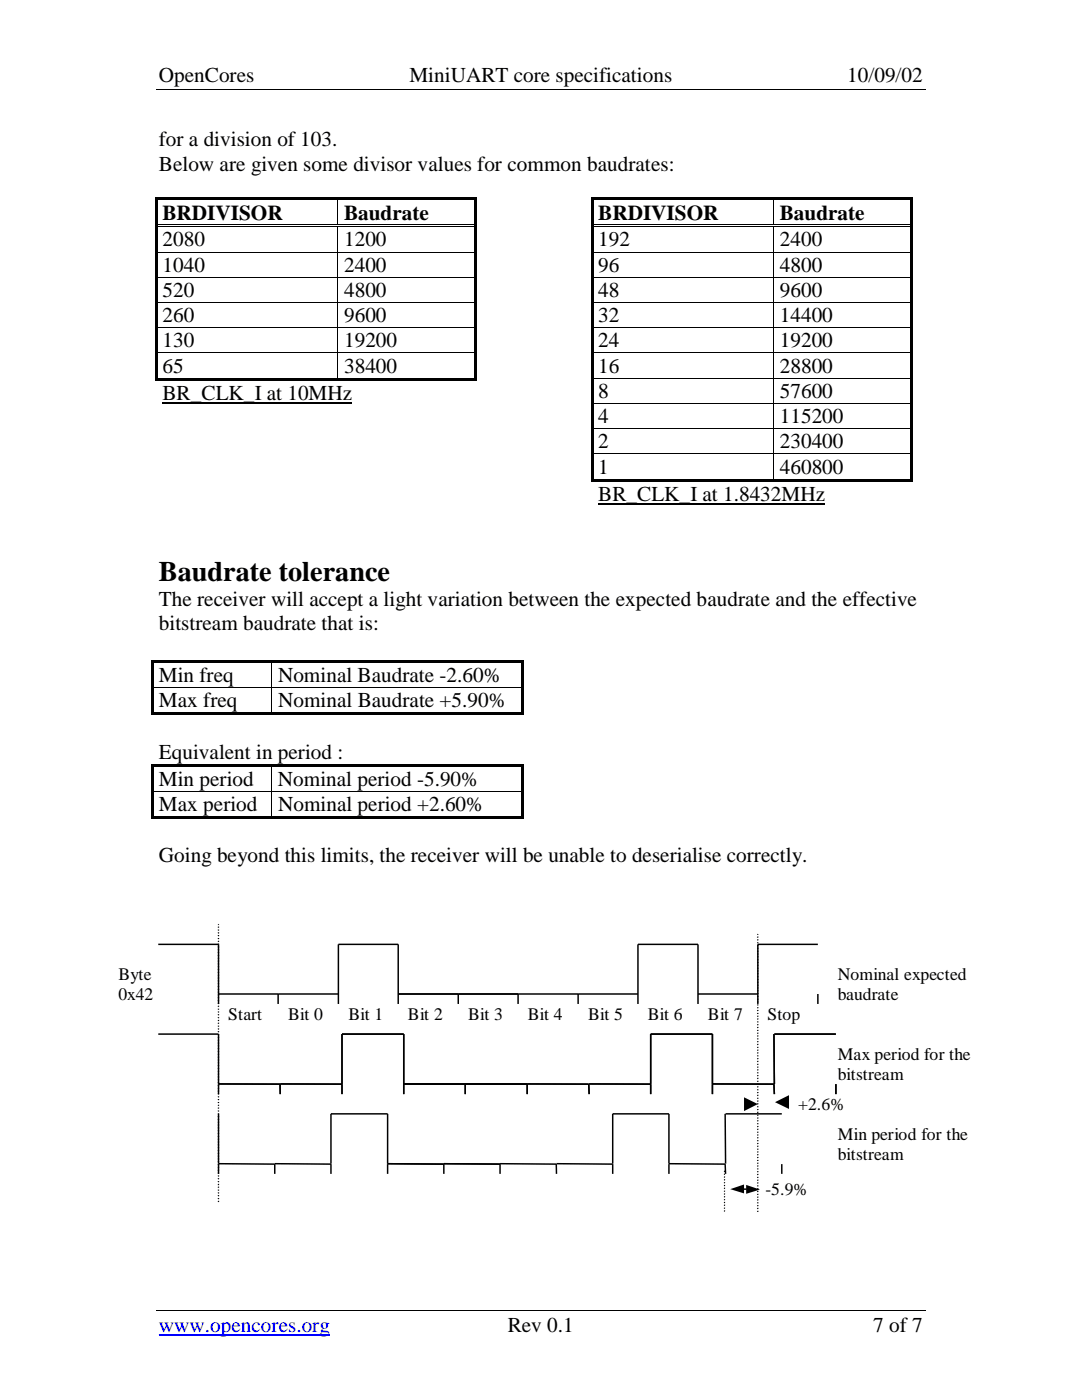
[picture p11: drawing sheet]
<svg xmlns="http://www.w3.org/2000/svg" width="216mm" height="279mm" viewBox="0 0 216 279" stroke-linecap="round" stroke-linejoin="round" font-family="sans-serif">
<path d="M31.2 17.8h153.5M30.7 137.2h23.4M54.2 132.3v4.8M54.2 137.3v4.9M54.3 137.2h49.7M30.7 157.9h23.4M54.2 153v4.8M54.2 158v4.9M54.3 157.9h49.7M31.2 261.6h153.5" fill="none" stroke="#000" stroke-width=".2"/>
<path d="M31.7 266.4h34" fill="none" stroke="#00f" stroke-width=".2"/>
<path d="M31.7 266.5h34" fill="none" stroke="#00f" stroke-width=".21"/>
<g fill="#000">
<path d="M30.2 131.7h.5v.6h-.5zM30.2 131.7h.5v.5h-.5zM30.2 132.3h.5v4.8h-.5zM30.2 137.1h.5v.2h-.5zM30.7 131.7h23.4v.5h-23.4zM54.1 132.2l.2 .1zM54.1 131.7h.6v.5h-.6zM54.1 137.1h.2v.2h-.2zM54.7 131.7h49.3v.5h-49.3zM104 131.7h.5v.6h-.5zM104 131.7h.5v.5h-.5zM104 132.3h.5v4.8h-.5z"/>
<path d="M104 137.1h.5v.2h-.5zM30.2 137.3h.5v4.9h-.5zM30.2 142.2h.5v.5h-.5zM30.2 152.4h.5v.6h-.5zM30.2 153h.5v4.8h-.5zM30.2 157.8h.5v.2h-.5zM30.7 142.2h23.4v.5h-23.4zM30.7 152.4h23.4v.6h-23.4zM54.1 142.2h.6v.5h-.6zM54.1 153h.2zM54.1 152.4h.6v.6h-.6zM54.1 157.8h.2v.2h-.2z"/>
<path d="M54.7 142.2h49.3v.5h-49.3zM54.7 152.4h49.3v.6h-49.3zM104 137.3h.5v4.9h-.5zM104 142.2h.5v.5h-.5zM104 152.4h.5v.6h-.5zM104 153h.5v4.8h-.5zM104 157.8h.5v.2h-.5zM30.2 158h.5v4.9h-.5zM30.2 162.9h.5v.5h-.5zM30.7 162.9h23.4v.5h-23.4zM54.1 162.9h.6v.5h-.6zM54.7 162.9h49.3v.5h-49.3z"/>
<path d="M104 158h.5v4.9h-.5zM104 162.9h.5v.5h-.5z"/>
</g>
<path d="M29.9 38.1h79.3v48.3h-79.3z" fill="#fff"/>
<g fill="#000">
<path d="M30.9 39.4h.6v.5h-.6zM31.5 39.4h35.9v.5h-35.9zM67.4 39.9h.1zM67.4 39.4h.5v.5h-.5zM67.9 39.4h26.8v.5h-26.8zM94.7 39.4h.5v.5h-.5zM30.9 39.9h.6v4.9h-.6zM30.9 44.8h.6v.5h-.6zM30.9 45.3h.6v4.9h-.6zM30.9 50.2h.6v.2h-.6zM30.9 50.4h.6v4.8h-.6zM30.9 55.2h.6v.2h-.6z"/>
<path d="M67.4 45.3h.1zM67.4 44.8h.5v.2h-.5zM67.4 45.1h.5v.2h-.5zM67.4 50.2h.1v.2h-.1zM67.4 55.2h.1v.2h-.1zM94.7 39.9h.5v4.9h-.5zM94.7 44.8h.5v.5h-.5zM94.7 45.3h.5v4.9h-.5zM94.7 50.2h.5v.2h-.5zM94.7 50.4h.5v4.8h-.5zM94.7 55.2h.5v.2h-.5zM30.9 55.4h.6v4.9h-.6z"/>
<path d="M30.9 60.3h.6v.2h-.6zM30.9 60.5h.6v4.8h-.6zM30.9 65.3h.6v.2h-.6zM30.9 65.5h.6v4.9h-.6zM30.9 70.4h.6v.1h-.6zM30.9 70.5h.6v4.9h-.6zM30.9 75.4h.6v.5h-.6zM31.5 75.4h35.9v.5h-35.9zM67.4 60.3h.1v.2h-.1zM67.4 65.3h.1v.2h-.1zM67.4 70.4h.1v.1h-.1zM67.4 75.4h.5v.5h-.5z"/>
<path d="M67.9 75.4h26.8v.5h-26.8zM94.7 55.4h.5v4.9h-.5zM94.7 60.3h.5v.2h-.5zM94.7 60.5h.5v4.8h-.5zM94.7 65.3h.5v.2h-.5zM94.7 65.5h.5v4.9h-.5zM94.7 70.4h.5v.1h-.5zM94.7 70.5h.5v4.9h-.5zM94.7 75.4h.5v.5h-.5z"/>
</g>
<g fill="none" stroke="#000" stroke-width=".2">
<path d="M67.4 39.9v4.9M31.5 44.9h35.9M31.5 45.2h35.9M31.5 50.3h35.9M31.5 55.3h35.9M67.4 45.3v4.9M67.4 50.4v4.8M67.4 55.4v4.9M67.5 50.3h27.2M67.5 55.3h27.2M67.9 44.9h26.8M67.9 45.2h26.8"/>
<path d="M31.5 60.4h35.9M31.5 65.4h35.9M31.5 70.4h35.9M67.4 60.5v4.8M67.4 65.5v4.9M67.4 70.5v4.9M67.5 60.4h27.2M67.5 65.4h27.2M67.5 70.4h27.2"/>
</g>
<path d="M32.4 80.5h37.8" fill="none" stroke="#000" stroke-width=".21"/>
<path d="M116.8 38.1h78.8v66h-78.8z" fill="#fff"/>
<g fill="#000">
<path d="M117.9 39.4h.5v.5h-.5zM118.4 39.4h35.9v.5h-35.9zM154.3 39.9h.2zM154.3 39.4h.5v.5h-.5zM154.8 39.4h26.9v.5h-26.9zM181.7 39.4h.5v.5h-.5zM117.9 39.9h.5v4.9h-.5zM117.9 44.8h.5v.5h-.5zM117.9 45.3h.5v4.9h-.5zM117.9 50.2h.5v.2h-.5zM117.9 50.4h.5v4.8h-.5zM117.9 55.2h.5v.2h-.5z"/>
<path d="M154.3 45.3h.2zM154.3 44.8h.5v.2h-.5zM154.3 45.1h.5v.2h-.5zM154.3 50.2h.2v.2h-.2zM154.3 55.2h.2v.2h-.2zM181.7 39.9h.5v4.9h-.5zM181.7 44.8h.5v.5h-.5zM181.7 45.3h.5v4.9h-.5zM181.7 50.2h.5v.2h-.5zM181.7 50.4h.5v4.8h-.5zM181.7 55.2h.5v.2h-.5zM117.9 55.4h.5v4.9h-.5z"/>
<path d="M117.9 60.3h.5v.2h-.5zM117.9 60.5h.5v4.8h-.5zM117.9 65.3h.5v.2h-.5zM117.9 65.5h.5v4.9h-.5zM117.9 70.4h.5v.1h-.5zM117.9 70.5h.5v4.9h-.5zM117.9 75.4h.5v.2h-.5zM154.3 60.3h.2v.2h-.2zM154.3 65.3h.2v.2h-.2zM154.3 70.4h.2v.1h-.2zM154.3 75.4h.2v.2h-.2zM181.7 55.4h.5v4.9h-.5z"/>
<path d="M181.7 60.3h.5v.2h-.5zM181.7 60.5h.5v4.8h-.5zM181.7 65.3h.5v.2h-.5zM181.7 65.5h.5v4.9h-.5zM181.7 70.4h.5v.1h-.5zM181.7 70.5h.5v4.9h-.5zM181.7 75.4h.5v.2h-.5zM117.9 75.6h.5v4.8h-.5zM117.9 80.4h.5v.2h-.5zM117.9 80.6h.5v4.9h-.5zM117.9 85.5h.5v.1h-.5zM117.9 85.6h.5v4.9h-.5z"/>
<path d="M117.9 90.5h.5v.2h-.5zM117.9 90.7h.5v4.8h-.5zM117.9 95.5h.5v.6h-.5zM118.4 95.5h35.9v.6h-35.9zM154.3 80.4h.2v.2h-.2zM154.3 85.5h.2v.1h-.2zM154.3 90.5h.2v.2h-.2zM154.3 95.5h.5v.6h-.5zM154.8 95.5h26.9v.6h-26.9zM181.7 75.6h.5v4.8h-.5zM181.7 80.4h.5v.2h-.5zM181.7 80.6h.5v4.9h-.5z"/>
<path d="M181.7 85.5h.5v.1h-.5zM181.7 85.6h.5v4.9h-.5zM181.7 90.5h.5v.2h-.5zM181.7 90.7h.5v4.8h-.5zM181.7 95.5h.5v.6h-.5zM43.4 184.5l.2-.1 .1 .2-.1 .1zM43.4 185l.3-.1v.2l-.1 .1zM43.4 185.5h.3v.2h-.2zM43.5 186.1h.2l-.1 .3-.2-.2zM43.5 186.6h.2l-.1 .3-.2-.1zM43.4 187.2h.3v.2h-.2zM43.4 187.8l.3-.1v.3h-.1z"/>
<path d="M43.4 188.4l.3-.1v.2l-.1 .1zM43.4 188.9h.3v.2h-.2zM43.5 189.4h.2l-.1 .3-.2-.1zM43.5 190h.2l-.1 .3-.2-.1zM43.4 190.6h.3v.2h-.2zM43.4 191.2l.3-.1v.2l-.1 .1zM43.5 191.7h.2l-.1 .3-.2-.1zM43.4 192.3h.3v.2h-.2zM43.4 192.9l.3-.1v.2l-.1 .1zM43.4 193.5l.3-.1v.2l-.1 .1zM43.4 194h.3v.2h-.2zM43.5 194.5h.2l-.1 .3-.2-.2z"/>
<path d="M43.4 195.2l.3-.1v.2l-.1 .1zM43.4 195.7h.3v.2h-.2zM43.5 196.2h.2l-.1 .3-.2-.2zM43.5 196.8h.2l-.1 .3-.2-.2zM43.4 197.4h.3v.2h-.2zM43.4 198l.3-.1v.2h-.2zM43.5 198.5h.2l-.1 .3-.2-.2zM43.5 199h.2l-.1 .3-.2-.1zM43.4 199.6h.3v.2h-.2zM151.1 186.4l.2 .2h-.2zM151.1 186.9h.2l-.1 .3-.2-.2zM151.1 187.5h.2l-.1 .2-.2-.1z"/>
<path d="M151 188.1l.3-.1v.3h-.2zM151 188.7l.3-.1v.2l-.1 .1zM151 189.2l.3-.1v.3h-.1zM151 189.8l.3-.1v.2h-.2zM151.1 190.3h.2l-.1 .3-.2-.2zM151 190.9l.3-.1v.3h-.1zM151 191.5l.3-.1v.2h-.2zM151.1 192h.2l-.1 .3-.2-.2zM151.1 192.5h.2l-.1 .3-.2-.1zM151 193.2l.3-.1v.2h-.2zM151.1 193.7h.2l-.1 .3-.2-.2zM151.1 194.2h.2l-.1 .3-.2-.1z"/>
<path d="M151 194.9l.3-.1v.2h-.2zM151 195.5l.3-.1v.2l-.1 .1zM151.1 195.9h.2l-.1 .3-.2-.1zM151 196.6l.3-.1v.2h-.2zM151 197.1h.3v.2l-.1 .1zM151 197.7l.3-.1v.2l-.1 .1zM151.1 198.2h.2l-.1 .3-.2-.2zM151 198.8h.3v.2h-.2zM151 199.4l.3-.1v.2l-.1 .1zM43.5 200.2h.2l-.1 .2-.2-.1zM43.5 200.7h.2l-.1 .3-.2-.1zM43.4 201.3h.3v.2h-.2z"/>
<path d="M43.4 201.9l.3-.1v.3h-.1zM43.5 202.4h.2l-.1 .3-.2-.1zM43.4 203h.3v.2h-.2zM43.4 203.6l.3-.1v.3h-.1zM43.4 204.2l.3-.1v.2l-.1 .1zM43.4 204.7h.3v.2h-.2zM43.5 205.2h.2l-.1 .3-.2-.1zM43.4 205.9l.3-.1v.2l-.1 .1zM43.4 206.4h.3v.2h-.2zM43.5 206.9h.2l-.1 .3-.2-.1zM43.5 207.5h.2l-.1 .3-.2-.2zM43.4 208.1h.3v.2h-.2z"/>
<path d="M43.5 208.6h.2l-.1 .3-.2-.2zM43.5 209.2h.2l-.1 .3-.2-.2zM43.4 209.8h.3v.2h-.2zM43.4 210.4l.3-.1v.2l-.1 .1zM43.5 210.9h.2l-.1 .3-.2-.2zM43.4 211.5h.3v.2h-.2zM43.4 212.1l.3-.1v.2l-.1 .1zM43.4 212.6h.3v.2l-.1 .1zM43.4 213.2l.3-.1v.3h-.2zM43.5 213.7h.2l-.1 .3-.2-.2zM43.4 214.3l.3-.1v.3h-.1zM43.4 214.9l.3-.1v.3h-.2z"/>
<path d="M43.5 215.4h.2l-.1 .3-.2-.2zM43.5 215.9h.2l-.1 .3-.2-.1zM43.4 216.6l.3-.1v.2h-.2zM43.5 217.1h.2l-.1 .3-.2-.2zM43.5 217.6h.2l-.1 .3-.2-.1zM43.4 218.3l.3-.1v.2h-.2zM43.4 218.9l.3-.1v.2l-.1 .1zM43.5 219.3h.2l-.1 .3-.2-.1zM151 199.9h.3v.2l-.1 .1zM151 200.5l.3-.1v.3h-.2zM151.1 201h.2l-.1 .3-.2-.2zM151 201.6l.3-.1v.3h-.1z"/>
<path d="M151 202.2l.3-.1v.3h-.2zM151.1 202.7h.2l-.1 .3-.2-.2zM151.1 203.2h.2l-.1 .3-.2-.1zM151 203.9l.3-.1v.2h-.2zM151.1 204.4h.2l-.1 .3-.2-.2zM151.1 204.9h.2l-.1 .3-.2-.1zM151 205.6l.3-.1v.2h-.2zM151 206.2l.3-.1v.2l-.1 .1zM151.1 206.6h.2l-.1 .3-.2-.1zM151 207.3l.3-.1v.2h-.2zM151 207.9l.3-.1v.2l-.1 .1zM151 208.4l.3-.1v.2l-.1 .1z"/>
<path d="M151 209l.3-.1v.2h-.2zM151.1 209.5h.2l-.1 .3-.2-.2zM151 210.1l.3-.1v.2l-.1 .1zM151 210.7l.3-.1v.2h-.2zM151.1 211.2h.2l-.1 .3-.2-.2zM151.1 211.7h.2l-.1 .3-.2-.1zM151 212.3h.3v.2h-.2zM151.1 212.9h.2l-.1 .2-.2-.1zM151.1 213.4h.2l-.1 .3-.2-.1zM151 214h.3v.2h-.2zM151 214.6l.3-.1v.3h-.1zM151.1 215.1h.2l-.1 .3-.2-.1z"/>
<path d="M151 215.7h.3v.2h-.2zM151 216.3l.3-.1v.3h-.1zM151 216.9l.3-.1v.2l-.1 .1zM151 217.4h.3v.2h-.2zM151.1 217.9h.2l-.1 .3-.2-.1zM151 218.6l.3-.1v.2l-.1 .1zM151 219.1h.3v.2h-.2zM151.1 219.6h.2l-.1 .3-.2-.1zM43.4 220l.3-.1v.2h-.2zM43.4 220.6l.3-.1v.2l-.1 .1zM43.4 221.1l.3-.1v.2l-.1 .1zM43.4 221.7l.3-.1v.2h-.2z"/>
<path d="M43.5 222.2h.2l-.1 .3-.2-.2zM43.4 222.8l.3-.1v.2l-.1 .1zM43.4 223.4l.3-.1v.2h-.2zM43.5 223.9h.2l-.1 .3-.2-.2zM43.5 224.4h.2l-.1 .3-.2-.1zM43.4 225h.3v.2h-.2zM43.5 225.6h.2l-.1 .2-.2-.1zM43.5 226.1h.2l-.1 .3-.2-.1zM43.4 226.7h.3v.2h-.2zM43.4 227.3l.3-.1v.3h-.1zM43.5 227.8h.2l-.1 .3-.2-.1zM43.4 228.4h.3v.2h-.2z"/>
<path d="M43.4 229l.3-.1v.3h-.1zM43.4 229.6l.3-.1v.2l-.1 .1zM43.4 230.1h.3v.2h-.2zM43.4 230.7l.3-.1v.2h-.2zM43.4 231.3l.3-.1v.2l-.1 .1zM43.4 231.8l.3-.1v.2l-.1 .1zM43.4 232.4l.3-.1v.2h-.2zM43.5 232.9h.2l-.1 .3-.2-.2zM43.5 233.4h.2l-.1 .3-.2-.1zM43.4 234.1l.3-.1v.2h-.2zM43.5 234.6h.2l-.1 .3-.2-.2zM43.4 235.2l.3-.1v.2l-.1 .1z"/>
<path d="M43.4 235.8l.3-.1v.2h-.2zM43.4 236.3h.3v.2l-.1 .1zM43.4 236.9l.3-.1v.2l-.1 .1zM43.4 237.4h.3v.2h-.2zM43.5 238h.2l-.1 .3-.2-.2zM43.4 238.6l.3-.1v.2l-.1 .1zM43.4 239.1h.3v.2h-.2zM43.4 239.7l.3-.1v.3h-.1zM144.5 239.3h.2v.2h-.3zM144.5 238.7h.2l-.1 .3zM144.5 238.2h.2l-.1 .3zM144.5 237.6h.2v.2h-.3z"/>
<path d="M144.5 237h.2l-.1 .3zM144.5 236.5h.2l-.1 .3zM144.4 236l.3-.1v.2h-.3zM144.5 235.3h.2l-.1 .3zM144.5 234.8h.2l-.1 .3zM144.4 234.3l.3-.1v.2h-.3zM144.5 233.6h.2l-.1 .3zM151.1 220.2h.2l-.1 .3-.2-.2zM151 220.8h.3v.2h-.2zM151.1 221.3h.2l-.1 .3-.2-.2zM151.1 221.9h.2l-.1 .3-.2-.2zM151 222.5h.3v.2h-.2z"/>
<path d="M151 223.1l.3-.1v.2l-.1 .1zM151.1 223.6h.2l-.1 .3-.2-.2zM151 224.2h.3v.2h-.2zM151 224.8l.3-.1v.2l-.1 .1zM151 225.3h.3v.2l-.1 .1zM151 225.9l.3-.1v.3h-.2zM151.1 226.4h.2l-.1 .3-.2-.2zM151 227l.3-.1v.3h-.1zM151 227.6l.3-.1v.3h-.2zM151.1 228.1h.2l-.1 .3-.2-.2zM151.1 228.6h.2l-.1 .3-.2-.1zM151 229.3l.3-.1v.2h-.2z"/>
<path d="M151.1 229.8h.2l-.1 .3-.2-.2zM151.1 230.3h.2l-.1 .3-.2-.1zM151.1 230.9h.2l-.1 .3-.2-.1zM151 231.5h.3v.2h-.2zM151.1 232h.2l-.1 .3-.2-.1zM151.1 232.6h.2l-.1 .3-.2-.2zM151 233.2h.3v.2h-.2zM151 233.8l.3-.1v.2l-.1 .1zM151.1 234.3h.2l-.1 .3-.2-.2zM151 234.9h.3v.2h-.2zM151.1 235.4h.2l-.1 .3-.2-.2zM151.1 236h.2l-.1 .3-.2-.2z"/>
<path d="M151 236.6h.3v.2h-.2zM151.1 237.1h.2l-.1 .3-.2-.2zM151.1 237.7h.2l-.1 .3-.2-.2zM151 238.3h.3v.2h-.2zM151.1 238.8h.2l-.1 .3-.2-.2zM151.1 239.4h.2l-.1 .2-.2-.1zM144.5 241.6h.2l-.1 .3zM144.4 241h.3v.2h-.3zM144.5 240.4h.2l-.1 .3zM144.5 239.9h.2l-.1 .3zM151 240l.3-.1v.3h-.2zM151.1 240.5h.2l-.1 .3-.2-.2z"/>
<path d="M151.1 241h.2l-.1 .3-.2-.1zM151 241.7l.3-.1v.3h-.2z"/>
</g>
<g fill="none" stroke="#000" stroke-width=".2">
<path d="M154.4 39.9v4.9M118.4 44.9h35.9M118.4 45.2h35.9M118.4 50.3h35.9M118.4 55.3h35.9M154.4 45.3v4.9M154.4 50.4v4.8M154.4 55.4v4.9M154.5 50.3h27.2M154.5 55.3h27.2M154.8 44.9h26.9M154.8 45.2h26.9"/>
<path d="M118.4 60.4h35.9M118.4 65.4h35.9M118.4 70.4h35.9M118.4 75.5h35.9M154.4 60.5v4.8M154.4 65.5v4.9M154.4 70.5v4.9M154.4 75.6v4.8M154.5 60.4h27.2M154.5 65.4h27.2M154.5 70.4h27.2M154.5 75.5h27.2"/>
<path d="M118.4 80.5h35.9M118.4 85.6h35.9M118.4 90.6h35.9M154.4 80.6v4.9M154.4 85.6v4.9M154.4 90.7v4.8M154.5 80.5h27.2M154.5 85.6h27.2M154.5 90.6h27.2"/>
</g>
<path d="M119.4 100.6h45.2" fill="none" stroke="#000" stroke-width=".21"/>
<g fill="none" stroke="#000" stroke-width=".3">
<path d="M31.6 188.5h12v11.9M43.6 198.4h23.9M55.5 198.4v2M79.5 198.4h47.8M91.4 198.4v2M103.4 198.4v2M115.4 198.4v2M139.3 198.4h11.9M163.2 188.5h-12v11.9M163.2 198.4v2M31.6 206.4h12v12M43.6 216.3l12.3 .1v2"/>
<path d="M55.9 216.3l12.3 .1M67.5 200.4v-11.9h12v11.9M68.2 218.4v-12h12.4v12M80.6 216.3l12.2 .1v2M92.8 216.3l12.4 .1v2M105.2 216.3l12.3 .1 .1 2M117.6 216.3l12.2 .1M127.3 200.4v-11.9h12v11.9M129.8 218.4v-12h12.4v12M142.2 216.3l12.2 .1 .1 2M154.4 206.4l.1 9.9M154.5 206.4h12.3"/>
<path d="M166.8 216.4v2M43.6 222.3v9.9l11.2 .1v2M43.6 232.3v2M54.8 232.2l11.2 .1v2M66 232.2v-9.9h11.3v9.9l11.3 .1v2M77.3 232.3v2M88.6 232.2l11.2 .1v2M99.8 232.2l11.2 .1v2M111 232.2l11.3 .1v2M122.3 232.2v-9.9h11.2v9.9l11.2 .1 .1 2M133.5 232.3v2M144.7 222.3l.1 9.9"/>
<path d="M144.8 222.3h11.2M148.3 237.3h.7M156 232.3v2"/>
</g>
<path d="M154.6 220l2.8-1.4v2.7zM145.7 237.3l2.8-.9v1.8zM148.5 219l2.7 1.3-2.7 1.4zM148.9 236.5l2.7 .9-2.7 .9z" fill="#000"/>
<text font-size="5.6" x="31.7" y="115.9">Baudrate tolerance</text>
<g font-size="4.2">
<text x="31.7" y="16.4">OpenCores</text>
<text x="81.7" y="16.4">MiniUART core specifications</text>
<text x="169.1" y="16.4">10/09/02</text>
<text x="31.7" y="29.2">for a division of 103.</text>
<text x="31.7" y="34.1">Below are given some divisor values for common baudrates:</text>
<text x="32.4" y="43.9">BRDIVISOR</text>
<text x="68.6" y="43.9">Baudrate</text>
<text x="119.4" y="43.9">BRDIVISOR</text>
<text x="155.6" y="43.9">Baudrate</text>
<text x="32.4" y="49.2">2080</text>
<text x="68.7" y="49.2">1200</text>
<text x="119.4" y="49.2">192</text>
<text x="155.6" y="49.2">2400</text>
<text x="32.4" y="54.2">1040</text>
<text x="32.4" y="59.3">520</text>
<text x="68.7" y="54.2">2400</text>
<text x="68.7" y="59.3">4800</text>
<text x="119.4" y="54.2">96</text>
<text x="119.4" y="59.3">48</text>
<text x="155.6" y="54.2">4800</text>
<text x="155.6" y="59.3">9600</text>
<text x="32.4" y="64.3">260</text>
<text x="68.7" y="64.3">9600</text>
<text x="119.4" y="64.3">32</text>
<text x="155.6" y="64.3">14400</text>
<text x="32.4" y="69.3">130</text>
<text x="68.7" y="69.3">19200</text>
<text x="119.4" y="69.3">24</text>
<text x="155.6" y="69.3">19200</text>
<text x="32.4" y="74.4">65</text>
<text x="68.7" y="74.4">38400</text>
<text x="119.4" y="74.4">16</text>
<text x="155.6" y="74.4">28800</text>
<text x="32.4" y="79.9">BR_CLK_I at 10MHz</text>
<text x="119.4" y="79.4">8</text>
<text x="155.6" y="79.4">57600</text>
<text x="119.4" y="84.5">4</text>
<text x="119.4" y="89.5">2</text>
<text x="155.6" y="84.5">115200</text>
<text x="155.6" y="89.5">230400</text>
<text x="119.4" y="94.5">1</text>
<text x="155.6" y="94.5">460800</text>
<text x="119.4" y="100.1">BR_CLK_I at 1.8432MHz</text>
<text x="31.7" y="120.9">The receiver will accept a light variation between the expected baudrate and the effective</text>
<text x="31.7" y="125.8">bitstream baudrate that is:</text>
<text x="31.7" y="136.1">Min freq</text>
<text x="55.5" y="136.1">Nominal Baudrate -2.60%</text>
<text x="31.7" y="141.1">Max freq</text>
<text x="55.5" y="141.1">Nominal Baudrate +5.90%</text>
<text x="31.7" y="151.4">Equivalent in period :</text>
<text x="31.7" y="156.8">Min period</text>
<text x="31.7" y="161.8">Max period</text>
<text x="55.5" y="156.8">Nominal period -5.90%</text>
<text x="55.5" y="161.8">Nominal period +2.60%</text>
<text x="31.7" y="172.1">Going beyond this limits, the receiver will be unable to deserialise correctly.</text>
<text x="101.3" y="265.9">Rev 0.1</text>
<text x="174.2" y="265.9">7 of 7</text>
</g>
<text font-size="4.2" fill="#00f" x="31.7" y="265.9">www.opencores.org</text>
<g font-size="3.5">
<text x="23.6" y="195.6">Byte</text>
<text x="167.2" y="195.6">Nominal expected</text>
<text x="23.6" y="199.6">0x42</text>
<text x="45.6" y="203.6">Start</text>
<text x="57.5" y="203.6">Bit 0</text>
<text x="69.5" y="203.6">Bit 1</text>
<text x="81.4" y="203.6">Bit 2</text>
<text x="93.4" y="203.6">Bit 3</text>
<text x="105.3" y="203.6">Bit 4</text>
<text x="117.3" y="203.6">Bit 5</text>
<text x="129.2" y="203.6">Bit 6</text>
<text x="141.3" y="203.6">Bit 7</text>
<text x="153.2" y="203.6">Stop</text>
<text x="167.2" y="199.6">baudrate</text>
<text x="167.2" y="211.5">Max period for the</text>
<text x="167.2" y="215.6">bitstream</text>
<text x="159.3" y="221.6">+2.6%</text>
<text x="167.2" y="227.5">Min period for the</text>
<text x="167.2" y="231.5">bitstream</text>
<text x="152.7" y="238.5">-5.9%</text>
</g>
</svg>
